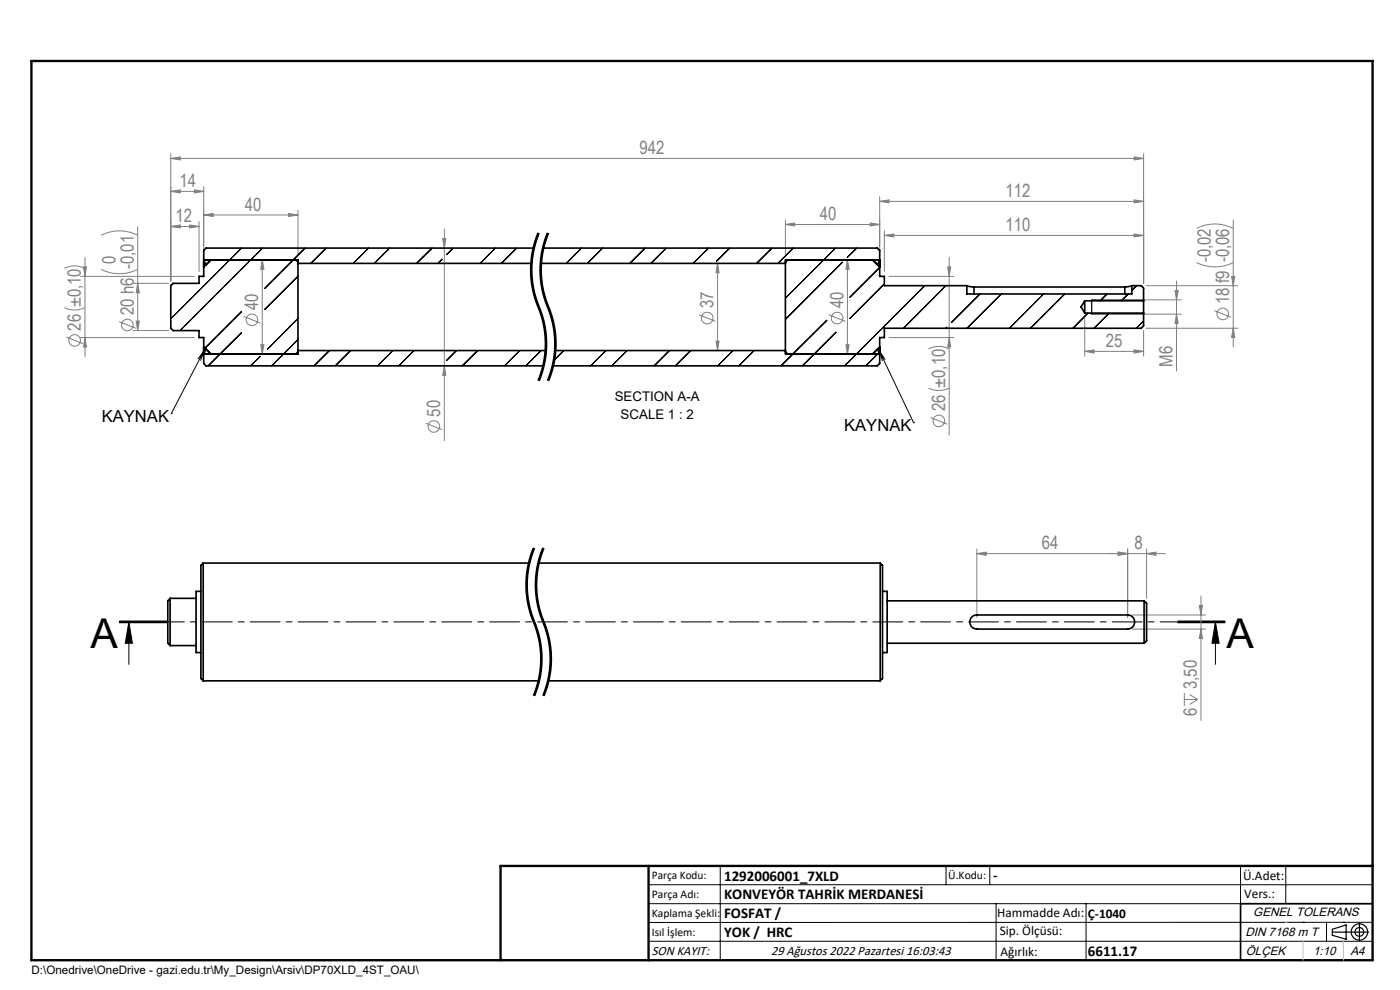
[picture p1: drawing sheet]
<svg xmlns="http://www.w3.org/2000/svg" width="297mm" height="210mm" viewBox="0 0 297 210" stroke-linecap="round" stroke-linejoin="round" font-family="sans-serif">
<g fill="none" stroke="#808080" stroke-width=".21">
<path d="M36.2 33.6l2-.3v.6zM36.2 32.6v27M36.2 33.6h206.4M43.2 39.6v14.5M240.6 33.3l2 .3-2 .3zM242.6 32.6v27.5M13.7 56.9a4.8 4.8 0 0 1 4.3 0M17 58.6h24.2M17.7 56.6h.6l-.3 2zM18 54.6v21M21.4 57.1a8.6 8.6 0 0 0 7.8 0M21.4 49.9a8.6 8.6 0 0 1 7.8 0"/>
<path d="M29.2 48.1v22M36.2 48l2-.3v.7zM36.2 48h6M36.2 40.6l2-.3v.6zM36.2 40.6h7M40.2 47.7l2 .3-2 .4zM41.2 40.3l2 .3-2 .3zM42.2 47v10.6M43.2 45.6l2-.3v.6zM43.2 45.6h20M55.6 55.1l.4 2h-.7zM55.6 55.1v20"/>
<path d="M61.2 45.3l2 .3-2 .3zM63.2 44.6v9.5M93.9 50.6h.7l-.3 2zM94.3 48.6v44.9M152.2 55.9l.3 1.9h-.6zM152.2 55.9v18.5M166.6 47.6l2-.3v.6zM166.6 46.6v7.5M166.6 47.6h20M179.8 55.1l.3 2h-.6zM179.8 55.1v20M184.6 47.3l2 .3-2 .3z"/>
<path d="M186.6 42.7l2-.3v.6zM186.6 41.7v12.4M186.6 42.7h56M187.6 49.9l2-.3v.7zM187.6 49v8.6M187.6 49.9h55M188.6 58.6h13.8M201 56.6h.7l-.3 2zM201.4 54.6v37.7M240.6 49.6l2 .3-2 .4zM240.6 42.4l2 .3-2 .3zM249.6 59.6v19.1"/>
<path d="M253.9 55.7a8.6 8.6 0 0 0 7.7 0M253.9 48.4a8.6 8.6 0 0 1 7.7 0M261.3 58.6h.6l-.3 2zM261.6 46.6v27M13.7 65.3a5.1 5.1 0 0 0 4.3 0M14.1 71.5l3.5 1.4M17 71.6h24.2M18 71.6l.3 2h-.6zM25.3 68.2l3.5 1.4M28.2 60.1h7.5M28.2 70.1h7.5M28.9 68.1h.7l-.4 2z"/>
<path d="M29.2 60.1l.4 2h-.7zM51.7 67.1l3.5 1.4M55.3 73.1h.7l-.4 2zM94.3 77.6l.3 2h-.7zM148.3 66.8l3.5 1.4M151.9 72.4h.6l-.3 2zM175.8 66.8l3.6 1.4M179.5 73.1h.6l-.3 2zM188.6 71.6h13.8M197 74a4.9 4.9 0 0 1 4.4 0M201.4 71.6l.3 2h-.7zM230.1 74.5l2-.3v.7z"/>
<path d="M230.1 67.4v8.2M230.1 74.5h12.5M232.6 63.6h18M232.6 66.6h18M240.6 74.2l2 .3-2 .4zM242.6 70.1v5.5M243.1 60.6h19.5M243.1 69.6h19.5M249.3 61.6h.6l-.3 2zM249.6 66.6l.3 2h-.6zM257.6 65.9l3.6 1.4M261.6 69.6l.3 2h-.6z"/>
<path d="M90.3 89.8l3.5 1.3M197 82.3a5.2 5.2 0 0 0 4.4 0M197.4 88.6l3.5 1.4M207.2 117.4l2-.3v.7zM207.2 116.4v14.5M207.2 117.4h40M237.2 117.1l2 .3-2 .4zM239.2 116.4v14.5M243.2 117.4l2-.3v.7zM243.2 116.4v10.5M240.2 130.4h15.6M240.2 133.4h15.6"/>
<path d="M254.4 128.4h.7l-.3 2zM254.8 133.4l.3 2h-.7zM254.8 126.4v26.5M251.2 147v2.8M251.2 148.4h2.9M252.4 147.3l1.7 1.1M254.1 148.4l-1.7 1"/>
<circle cx="15.8" cy="72.2" r="1.23"/>
<circle cx="27" cy="68.9" r="1.24"/>
<circle cx="53.5" cy="67.8" r="1.24"/>
<circle cx="150" cy="67.5" r="1.24"/>
<circle cx="177.6" cy="67.5" r="1.24"/>
<circle cx="259.4" cy="66.6" r="1.24"/>
<circle cx="92" cy="90.5" r="1.23"/>
<circle cx="199.2" cy="89.3" r="1.23"/>
</g>
<g fill="none" stroke="#000" stroke-width=".25">
<path d="M231.6 63.6v3M282.6 197.7h7.8M282.6 197.1l3-.9v3l-3-.8zM288.4 195.8v3.8M106.2 203.7h185"/>
<circle cx="288.4" cy="197.7" r="1.74"/>
<circle cx="288.4" cy="197.7" r=".93"/>
</g>
<path d="M114.3 49.4a20.4 20.4 0 0 0 0 15.7M116.3 49.4a20.4 20.4 0 0 0 0 15.7M114.3 65.1a20.4 20.4 0 0 1 0 15.7M116.3 65.1a20.4 20.4 0 0 1 0 15.7M113.3 116.2a20.4 20.4 0 0 0 0 15.7M115.3 116.2a20.4 20.4 0 0 0 0 15.7M113.3 131.9a20.4 20.4 0 0 1 0 15.7M115.3 131.9a20.4 20.4 0 0 1 0 15.7" fill="none" stroke="#000" stroke-width=".21" stroke-dasharray="6.3 1.3 1.3 1.3" stroke-dashoffset=".2" stroke-linecap="butt"/>
<g fill="none" stroke="#000" stroke-width=".21">
<path d="M112.5 56.9l.2 3.3M114.1 49.4l-.5 1.2a20.6 20.6 0 0 0-1.1 6.3M114.3 49.4a20.8 20.8 0 0 0 .4 16.9 20.4 20.4 0 0 1-.4 14.5M114.4 49.5a20.2 20.2 0 0 0-1.2 11.3M114.5 56.9l.2 3.3M116.1 49.4l-.5 1.2a20.6 20.6 0 0 0-1.1 6.3M116.3 49.4a20.8 20.8 0 0 0 .4 16.9 20.4 20.4 0 0 1-.4 14.5M116.4 49.5a20.2 20.2 0 0 0-1.2 11.3M43.2 74.5l-6.9 13.2M43.2 74.5l-.6 1.9M43.2 74.5l-1.2 1.6M112.7 60.2a28.2 28.2 0 0 0 2 6.8 20.2 20.2 0 0 1-.4 13.1"/>
<path d="M113.2 60.7l.6 2.5 .9 2.4M114.7 65.6l.7 2.5M114.7 60.2l.7 3.1 1.1 3.1M115.2 60.7l.6 2.5 .9 2.4M115.4 77.8l-1 3M115.4 68.1l.3 1.3M115.7 76.5l-.3 1.3M115.7 69.4l.3 2.6v1.9M116 73.9l-.3 2.6M116.5 66.4a20.2 20.2 0 0 1 0 13.1M116.5 79.5l-.2 .6M116.7 65.6a20.6 20.6 0 0 1 1.3 8.3"/>
<path d="M118 73.9l-.1 .7a20.6 20.6 0 0 1-1.5 6.2M186.6 74.6l7.2 15.1M186.6 74.6l1.1 1.6M186.6 74.6l.6 1.9M231.6 66.6h11M231.6 63.6h11M36.3 87.7h.1M114.3 80.1l-.2 .6M116.3 80.1l-.2 .6M193.8 89.7h.1M112 119.9l-.4 3.2 .1 3.9M112.6 118.7l-.6 3.2"/>
<path d="M113.1 116.2l-1.1 3.7M113.3 116.2a20.8 20.8 0 0 0 .4 16.9 20.4 20.4 0 0 1-.4 14.5M113.4 116.3l-.8 2.4M114 119.9l-.4 3.2 .1 3.9M114.6 118.7l-.6 3.2M115.1 116.2l-1.1 3.7M115.3 116.2a20.8 20.8 0 0 0 .4 16.9 20.4 20.4 0 0 1-.4 14.5M115.4 116.3l-.8 2.4M25.3 132.1h10zM25.3 131.9h10M25.3 131.7h10M27.3 131.9l.8 4.5h-1.5z"/>
<path d="M27.3 131.9v9M111.7 127l.1 .6M111.8 127.6l.3 1.3M111.9 123.8l.2 3.1M111.9 123.1v.7M112 122.5l-.1 .6M112 121.8v.7M112.1 126.9l.9 3.8M112.1 128.9l1.7 4.9M113 130.7l.3 .9M113.3 131.6l.1 .3zM113.4 131.9l.7 1.8"/>
<path d="M113.7 127l.1 .6M113.8 133.8l.4 1.8M113.8 127.6l.3 1.3M113.9 123.8l.2 3.1M113.9 123.1v.7M114 122.5l-.1 .6M114 121.8v.7M114.1 126.9l.9 3.8M114.1 128.9l1.7 4.9M114.1 133.7l.6 2.5 .3 1.9M114.2 135.6a20.3 20.3 0 0 1-.1 8.9M115 138.1v2.6"/>
<path d="M115 130.7l1.1 3M115.8 133.8l.4 1.8M116.1 133.7l.6 2.5 .3 1.9M116.2 135.6a20.2 20.2 0 0 1-.1 8.9M117 138.1v2.6M249.9 131.9h10M249.9 131.7h10M249.9 132.1h10M257.8 131.9l.8 4.5h-1.5zM257.8 131.9v9M114.1 144.5l-1 3M115 140.7v.7a20.6 20.6 0 0 1-1.6 6.3"/>
<path d="M116.1 144.5l-1 3M117 140.7v.7a20.6 20.6 0 0 1-1.6 6.3M137.6 187.7h153.6M137.6 191.7h153.6M137.6 199.7h153.6M152.8 183.7v20M200.7 183.7v4M210 183.7v4M211.3 191.7v12M230.4 191.7v12M263.2 183.7v20M272.8 183.7v8"/>
<path d="M276.4 195.6h.1M281.4 195.6v4.1M285 195.6h.1M291.2 195.6l-153.6 .1"/>
</g>
<path d="M259.9 131.9h-234.6" fill="none" stroke="#000" stroke-width=".21" stroke-dasharray="6.3 1.3 1.3 1.3" stroke-dashoffset="2.8"/>
<path d="M291.2 191.7h-28v12" fill="none" stroke="#000" stroke-width=".35"/>
<path d="M6.7 12.9h284.5v190.8h-284.5zM137.6 183.7v20M291.2 183.7h-185v20" fill="none" stroke="#000" stroke-width=".5"/>
<path d="M276.4 199.7v4M285 199.7v4" fill="none" stroke="#c0c0c0" stroke-width=".21"/>
<path d="M272.8 195.6h.1" fill="none" stroke="#c0c0c0" stroke-width=".25"/>
<path d="M257.8 131.9l.8 4.5h-1.5zM27.3 131.9l.8 4.5h-1.5z" fill="#000"/>
<g fill="#808080">
<path d="M237.2 117.1l2 .3-2 .4zM207.2 117.4l2-.3v.7z"/>
<path d="M237.2 117.1l2 .3-2 .4zM243.2 117.4l2-.3v.7zM187.6 49.9l2-.3v.7zM240.6 49.6l2 .3-2 .4zM230.1 74.5l2-.3v.7zM240.6 74.2l2 .3-2 .4zM186.6 42.7l2-.3v.6zM240.6 42.4l2 .3-2 .3zM166.6 47.6l2-.3v.6zM184.6 47.3l2 .3-2 .3zM43.2 45.6l2-.3v.6zM61.2 45.3l2 .3-2 .3z"/>
<path d="M36.2 33.6l2-.3v.6zM240.6 33.3l2 .3-2 .3zM36.2 48l2-.3v.7zM40.2 47.7l2 .3-2 .4z"/>
<path d="M41.2 40.3l2 .3-2 .3zM36.2 40.6l2-.3v.6z"/>
<path d="M18 71.6l.3 2h-.6zM17.7 56.6h.6l-.3 2z"/>
<path d="M254.4 128.4h.7l-.3 2zM254.8 133.4l.3 2h-.7zM261.3 58.6h.6l-.3 2zM261.6 69.6l.3 2h-.6zM249.3 61.6h.6l-.3 2zM249.6 66.6l.3 2h-.6zM179.8 55.1l.3 2h-.6zM179.5 73.1h.6l-.3 2zM93.9 50.6h.7l-.3 2zM94.3 77.6l.3 2h-.7zM55.6 55.1l.4 2h-.7zM55.3 73.1h.7l-.4 2zM29.2 60.1l.4 2h-.7zM28.9 68.1h.7l-.4 2zM152.2 55.9l.3 1.9h-.6zM151.9 72.4h.6l-.3 2z"/>
<path d="M201 56.6h.7l-.3 2zM201.4 71.6l.3 2h-.7z"/>
</g>
<g fill="none" stroke="#000" stroke-width=".35">
<path d="M43.2 55.1v1.5M43.2 55.1h20v20h-20M43.2 56.6v2h-1v1.5h-5.5l-.5 .5v9l.5 .5h5.5v1.5h1v2M43.2 55.1l.5 1.1 1-1.1-1.5 1.5M62.7 55.1l.5 .5M63.2 55.9h49.5M113.2 52.6h-69.5l-.5 .5v2M114.7 55.9h51.9M115.2 52.6h70.9l.5 .5v2M167.1 55.1l-.5 .5M186.6 55.1v1.5M186.6 55.1h-20v20h20"/>
<path d="M186.6 56.6v2h1v2h17.5M186.6 55.1l-.4 1.1-1.1-1.1 1.5 1.5M43.2 73.6v1.5M43.2 75.1v2l.5 .5h71.6M43.2 73.6l1.5 1.5-1-1.1-.5 1.1M63.2 74.4h52.5M63.2 74.6l-.5 .5M117.8 74.4h48.8M166.6 74.6l.5 .5M186.6 73.6v1.5M186.6 75.1v2l-.5 .5h-68.8M186.6 73.6l-1.5 1.5 1.1-1.1 .4 1.1"/>
<path d="M205.1 60.6l1.5 .3M205.1 60.6v1.8h35v-1.8M206.6 60.9v1.5M206.6 60.9h32M230.1 63.8v2.6M230.1 63.8h12.5M230.1 66.4h12.5M230.1 63.8l-.8 1.3 .8 1.3M238.6 60.9v1.5M240.1 60.6l-1.5 .3M240.1 60.6h2l.5 .5v2.7M242.6 63.8v2.6"/>
<path d="M242.6 66.4v2.7l-.5 .5h-54.5v2h-1v2M43.1 119.4l-.5 .5v22.9a1.45 1.45 0 0 0 .5 1.6M43.1 119.4v25M43.1 119.4h69.1M114.2 119.4h72.5M186.7 119.4v25M186.7 119.4l.5 .5v24l-.5 .5M36.1 126.9v10M36.1 126.9l-.5 .6v8.9l.5 .5M36.1 136.9h5.5M36.1 126.9h5.5M42.6 125.4h-1v13h1"/>
<path d="M187.2 125.4h1v13h-1M188.2 136.4h54.5M188.2 127.5h54.5M206.1 130.9l.9-.5h32.2a1.5 1.5 0 0 1 1.5 1.5 1.5 1.5 0 0 1-1.5 1.5h-32a1.52 1.52 0 0 1-1.3-.8 1.52 1.52 0 0 1 .2-1.7zM242.7 127.5v8.9M242.7 127.5a1.39 1.39 0 0 1 .5 1.5v7l-.5 .4M43.1 144.4h71.2M116.3 144.4h70.4"/>
</g>
<g fill="none" stroke="#000" stroke-width=".21">
<path d="M51.2 52.6l-15 15M55.7 52.6l-17.5 17.5M63.2 58.6l-7 7M64.7 52.6l-8.5 8.6M69.2 52.6l-3.3 3.3M78.2 52.6l-3.3 3.3M82.7 52.6l-3.3 3.3M91.7 52.6l-3.3 3.3M93.8 55l-.9 .9M96.1 52.6l-1.3 1.4M105.1 52.6l-3.3 3.3M109.6 52.6l-3.2 3.3"/>
<path d="M123.4 52.6l-3.3 3.3M127.8 52.6l-3.2 3.3M136.8 52.6l-3.2 3.3M141.3 52.6l-3.2 3.3M150.3 52.6l-3.3 3.3M154.8 52.6l-2.8 2.8M163.8 52.6l-3.3 3.3M168.3 52.6l-3.3 3.3M177.2 52.6l-10.6 10.6M178.7 55.6l-12.1 12.2M181.8 52.6l-2.1 2M186.6 56.7l-6.3 6.3"/>
<path d="M51.3 66.1l-7.8 7.8M51.3 70.5l-7.1 7.1M55.2 75.6l-2 2M63.2 67.5l-6.5 6.6M63.2 72l-5.6 5.6M69.9 74.4l-3.3 3.2M74.4 74.4l-3.3 3.2M83.4 74.4l-3.3 3.2M87.8 74.4l-3.2 3.2M96.8 74.4l-2 2M101.3 74.4l-3.2 3.2M110.3 74.4l-3.3 3.2"/>
<path d="M114.8 74.4l-3.3 3.2M119.6 74.4l-2.1 2M128.6 74.4l-3.3 3.2M133 74.4l-3.2 3.2M142 74.4l-3.2 3.2M146.5 74.4l-3.2 3.2M155.5 74.4l-3.2 3.2M160 74.4l-3.3 3.2M175.4 67.9l-9.7 9.7M177.3 70.5l-7.1 7.1M186.3 75l-2.6 2.6M187.6 60.2l-7.3 7.3"/>
<path d="M196.2 60.6l-17 17M200.7 60.6l-9 9M200.9 69.4l-.2 .2M207.9 62.4l-6 6M212.4 62.4l-7.3 7.2M221.4 62.4l-7.3 7.2M225.9 62.4l-7.3 7.2M230.8 66.4l-3.2 3.2M234.8 62.4l-1.4 1.4M235.3 66.4l-3.2 3.2M239.3 62.4l-1.4 1.4M241.1 60.6l-1 1"/>
<path d="M242.6 68.1l-1.5 1.5"/>
</g>
<g font-size="8.7">
<text x="19.2" y="137.4">A</text>
<text x="260.2" y="137.4">A</text>
</g>
<g font-size="3.9" fill="#808080">
<text x="135.7" y="32.7">942</text>
<text x="38.1" y="39.7">14</text>
<text x="213.3" y="41.8">112</text>
<text x="37.2" y="47.1">12</text>
<text x="51.9" y="44.7">40</text>
<text x="173.9" y="46.7">40</text>
<text x="213.3" y="49.1">110</text>
<text x="24.5" y="56.1" transform="rotate(-90 24.5 56.1)">0</text>
<text x="28.4" y="57.1" transform="rotate(-90 28.4 57.1)">-0,01</text>
<text x="256.9" y="55.7" transform="rotate(-90 256.9 55.7)">-0,02</text>
<text x="54.8" y="65.8" transform="rotate(-90 54.8 65.8)">40</text>
<text x="151.4" y="65.4" transform="rotate(-90 151.4 65.4)">37</text>
<text x="178.9" y="65.4" transform="rotate(-90 178.9 65.4)">40</text>
<text x="260.8" y="64.5" transform="rotate(-90 260.8 64.5)">18 f9 -0,06</text>
<text x="17.2" y="70.2" transform="rotate(-90 17.2 70.2)">26 ±0,10</text>
<text x="28.4" y="66.9" transform="rotate(-90 28.4 66.9)">20 h6</text>
<text x="234.6" y="73.7">25</text>
<text x="248.8" y="77.8" transform="rotate(-90 248.8 77.8)">M6</text>
<text x="93.4" y="88.4" transform="rotate(-90 93.4 88.4)">50</text>
<text x="200.5" y="87.2" transform="rotate(-90 200.5 87.2)">26 ±0,10</text>
<text x="221" y="116.6">64</text>
<text x="240.7" y="116.6">8</text>
<text x="253.9" y="146.2" transform="rotate(-90 253.9 146.2)">3,50</text>
<text x="253.9" y="151.9" transform="rotate(-90 253.9 151.9)">6</text>
</g>
<g font-size="3.5">
<text x="21.6" y="89.5">KAYNAK</text>
<text x="179.1" y="91.5">KAYNAK</text>
</g>
<g font-size="3.2">
<text x="153.6" y="186.8">1292006001_7XLD</text>
<text x="153.6" y="190.8">KONVEYÖR TAHRİK MERDANESİ</text>
<text x="210.7" y="186.6">-</text>
<text x="153.6" y="194.8">FOSFAT /</text>
<text x="153.6" y="198.8">YOK / HRC</text>
<text x="230.8" y="202.8">6611.17</text>
</g>
<g font-size="2.8">
<text x="130.4" y="85">SECTION A-A</text>
<text x="131.7" y="88.9">SCALE 1 : 2</text>
<text x="263.7" y="186.7">Ü.Adet:</text>
<text x="263.9" y="190.5">Vers.:</text>
<text x="211.5" y="194.5">Hammadde Adı:</text>
<text x="230.8" y="194.7">Ç-1040</text>
<text x="138.3" y="202.6">SON KAYIT:</text>
<text x="163.6" y="202.6">29 Ağustos 2022 Pazartesi 16:03:43</text>
<text x="212.1" y="198.4">Sip. Ölçüsü:</text>
<text x="212.2" y="202.7">Ağırlık:</text>
</g>
<g font-size="2.6">
<text x="265.9" y="194.4">GENEL TOLERANS</text>
<text x="264.2" y="198.5">DIN 7168 m T</text>
<text x="264.3" y="202.6">ÖLÇEK</text>
<text x="278.5" y="202.6">1:10</text>
<text x="286.5" y="202.6">A4</text>
</g>
<g font-size="2.5">
<text x="138.3" y="186.4">Parça Kodu:</text>
<text x="138.3" y="190.5">Parça Adı:</text>
<text x="201.2" y="186.5">Ü.Kodu:</text>
<text x="138.3" y="194.5">Kaplama Şekli:</text>
<text x="138.3" y="198.6">Isıl İşlem:</text>
<text x="6.7" y="206.7">D:\Onedrive\OneDrive - gazi.edu.tr\My_Design\Arsiv\DP70XLD_4ST_OAU\</text>
</g>
</svg>
